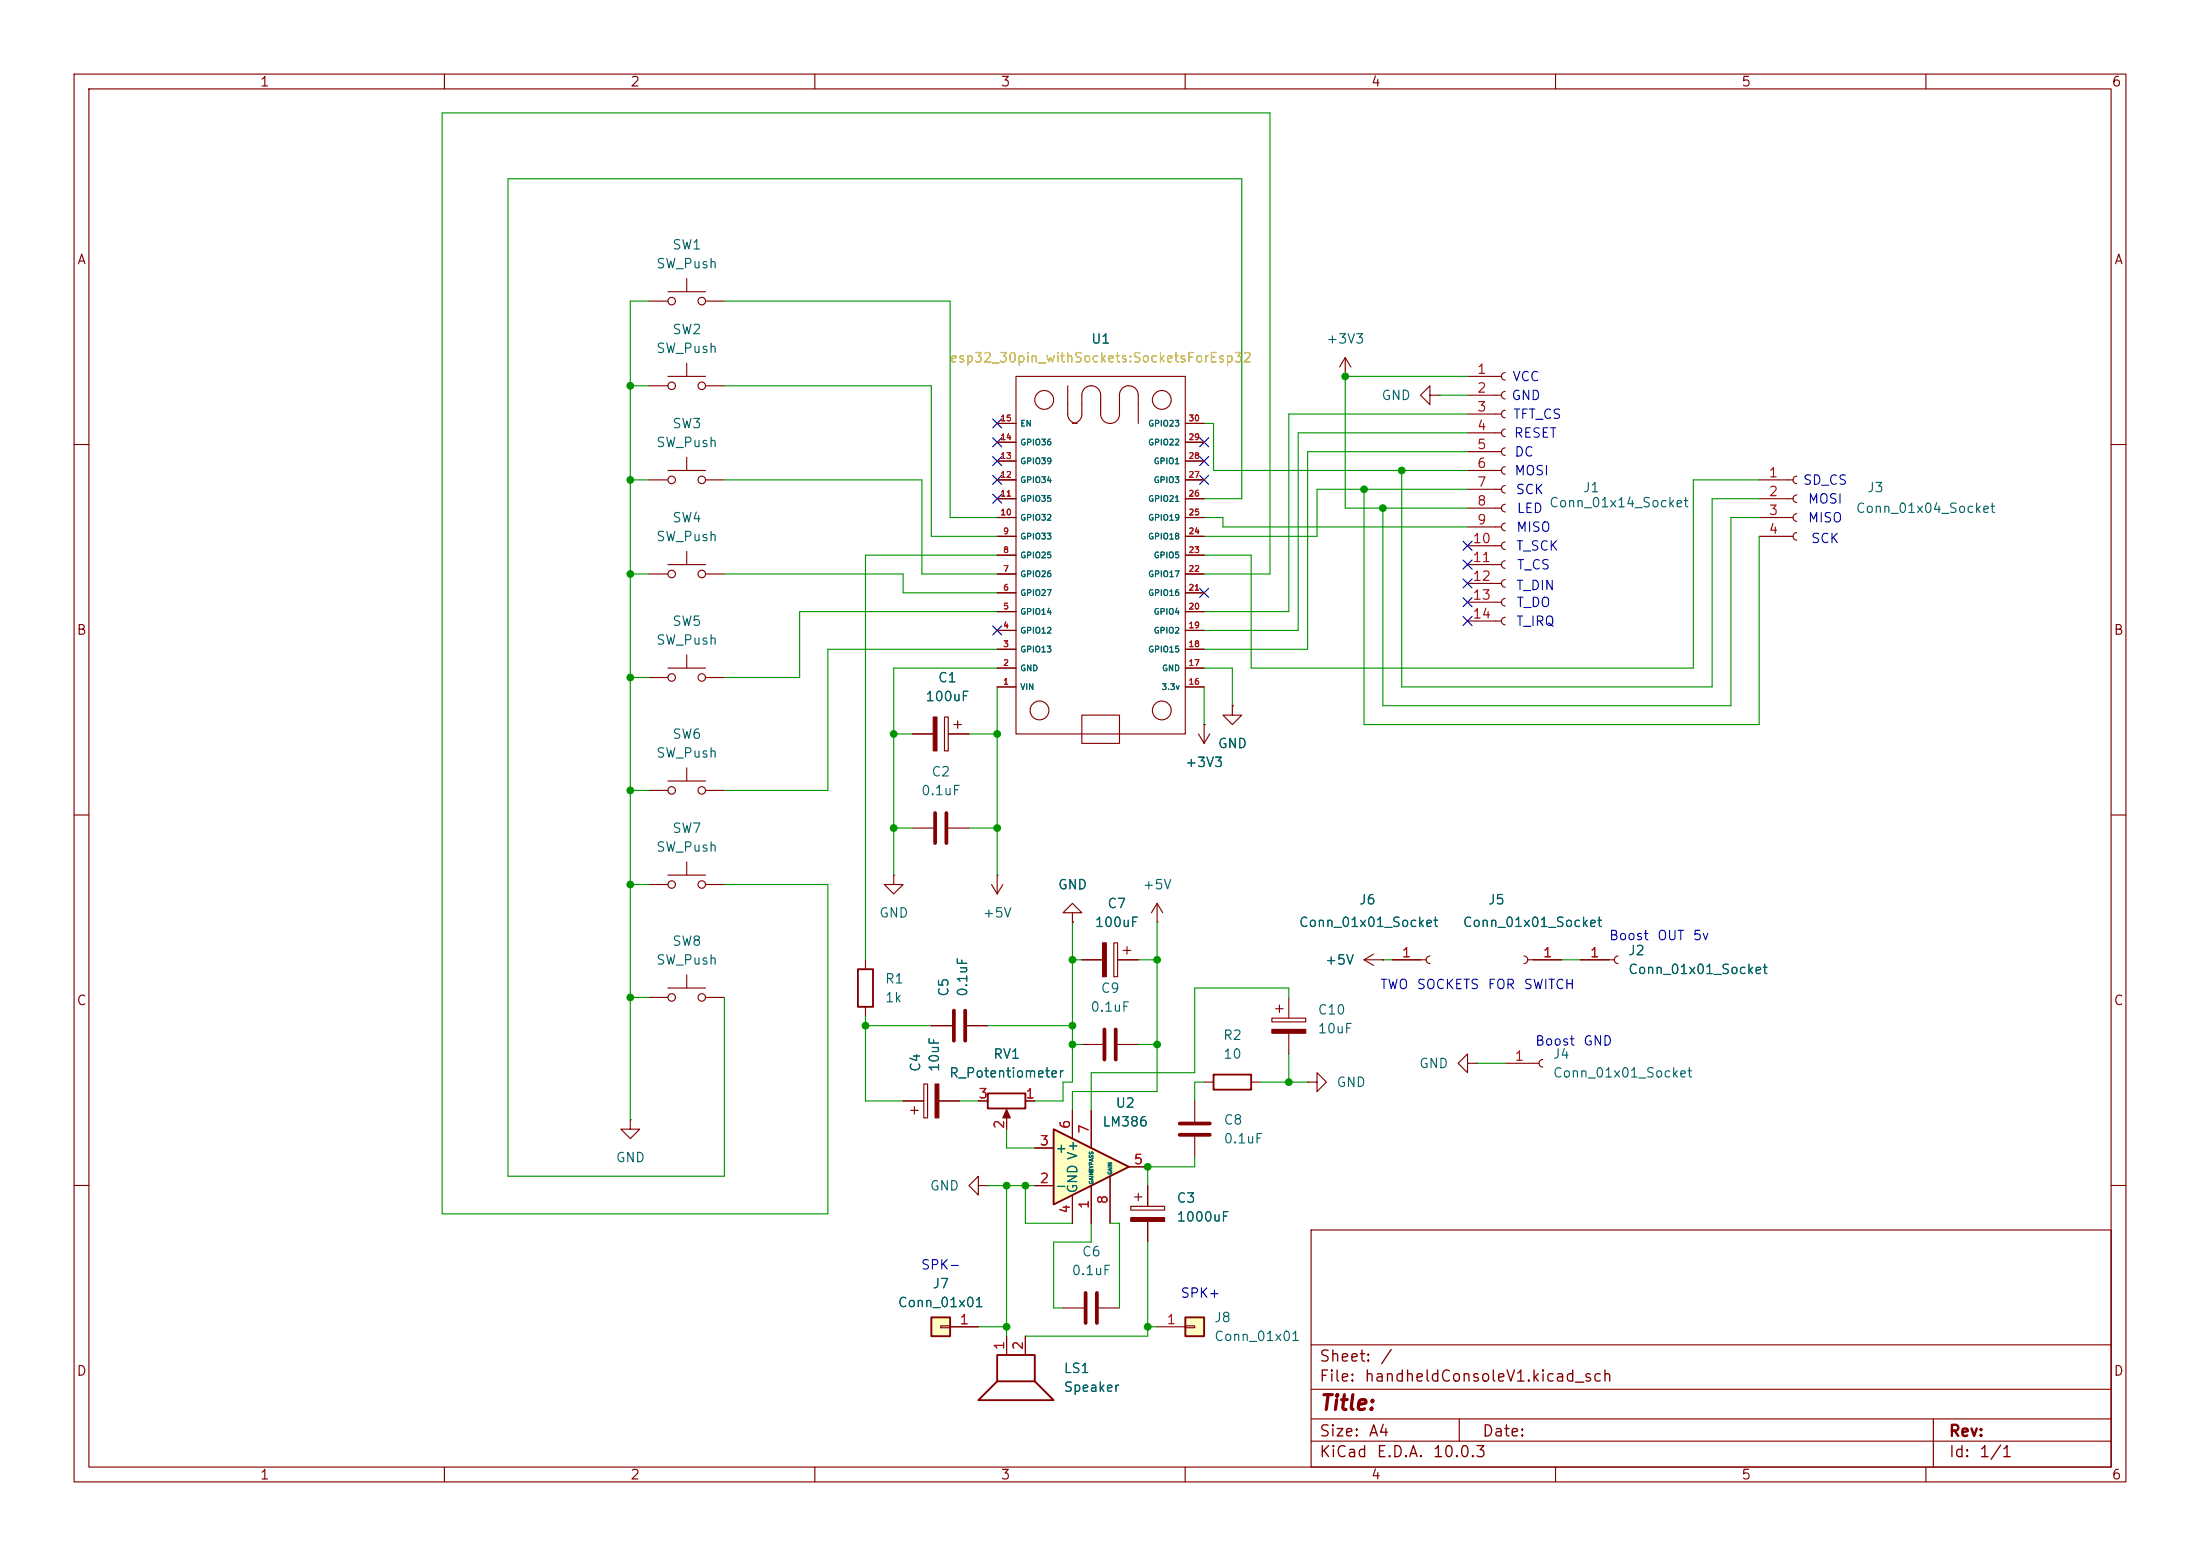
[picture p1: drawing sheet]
<svg xmlns="http://www.w3.org/2000/svg" width="297mm" height="210mm" viewBox="0 0 297 210" stroke-linecap="round" stroke-linejoin="round" font-family="sans-serif">
<g fill="none" stroke="#840000" stroke-width=".15">
<path d="M10 10h277v190h-277zM12 12h273v186h-273zM60 10v2M110 10v2M160 10v2M210 10v2M260 10v2M90.2 39.4h5M92.7 37.6v1.8M87.6 40.6h2.6M95.2 40.6h2.6M134.6 59.7h2.6"/>
<path d="M134.6 57.2h2.6M137.2 50.8h22.8v48.3h-22.8zM144.1 52.1v3.8a1.27 1.27 0 0 0 1.3 1.3M146.1 55.9a1.28 1.28 0 0 1-1.3 1.3M152.4 52.1a1.28 1.28 0 0 0-1.3 1.2v2.6a1.27 1.27 0 0 1-1.2 1.3 1.27 1.27 0 0 1-1.3-1.3v-2.6a1.27 1.27 0 0 0-1.3-1.2 1.27 1.27 0 0 0-1.3 1.2v2.6M152.4 52.1a1.27 1.27 0 0 1 1.3 1.2v3.9M160 59.7h2.6M160 57.2h2.6M10 60h2M134.6 77.5h2.6M134.6 74.9h2.6M134.6 72.4h2.6"/>
<path d="M134.6 69.9h2.6M134.6 67.3h2.6M134.6 64.8h2.6M134.6 62.2h2.6M160 77.5h2.6M160 74.9h2.6M160 72.4h2.6M160 69.9h2.6M160 67.3h2.6M160 64.8h2.6M160 62.2h2.6M285 60h2"/>
<path d="M123.2 99.1h2.8M127.5 96.8h.5v4.5h-.5zM128 99.1h2.8M128.8 97.8h1M129.3 97.3v1M134.6 92.7h2.6M134.6 90.2h2.6M134.6 87.6h2.6M134.6 85.1h2.6M134.6 82.6h2.6M134.6 80h2.6M146 96.5h5.1v3.8h-5.1z"/>
<path d="M160 92.7h2.6M160 90.2h2.6M160 87.6h2.6M160 85.1h2.6M160 82.6h2.6M160 80h2.6M10 110h2M120.6 118.1v1.3h1.3l-1.3 1.3-1.2-1.3h1.2M120.6 118.1h.1M133.9 119.4l.7 1.3M134.6 118.1h.1M134.6 118.1v2.6"/>
<path d="M135.4 119.4l-.8 1.3M285 110h2M10 160h2M177 166h108v32h-108zM285 160h2M60 198v2M110 198v2M160 198v2M177 194.5h108M177 191.5h108M177 187.5h108M177 181.5h108"/>
<path d="M197 191.5v3M210 198v2M260 198v2M261 191.5v6.5"/>
<circle cx="90.7" cy="40.6" r=".51"/>
<circle cx="94.7" cy="40.6" r=".51"/>
<circle cx="141" cy="54" r="1.27"/>
<circle cx="156.8" cy="54" r="1.27"/>
<circle cx="140.3" cy="95.9" r="1.27"/>
<circle cx="156.8" cy="95.9" r="1.27"/>
</g>
<path d="M126 96.8h.5v4.5h-.5z" fill="#840000" stroke="#840000" stroke-width=".15"/>
<path d="M160 177.8h2.6v2.5h-2.6z" fill="#ffffc2"/>
<path d="M115.8 130.8h2.1v5.1h-2.1zM160 177.8h2.6v2.5h-2.6z" fill="none" stroke="#840000" stroke-width=".25"/>
<g fill="none" stroke="#840000" stroke-width=".15">
<path d="M87.6 52.1h2.6M90.2 50.8h5M92.7 49v1.8M95.2 52.1h2.6M161.8 99.1l.8 1.2M162.6 97.8h.1M162.6 97.8v2.5M163.3 99.1l-.7 1.2M123.2 111.8h2.8M128 111.8h2.8M116.8 129.5v1.3M116.8 135.9v1.3"/>
<path d="M125.7 138.4h2.8M130.6 138.4h2.7M156.2 124.5h.1M156.2 121.9l-.8 1.3M156.2 121.9l.8 1.3M156.2 121.9v2.6M121.9 148.6h2.8M122.9 149.9h1.1M123.4 149.4v1M124.7 146.3h.5v4.6h-.5zM126.7 148.6h2.8M132.1 160v-1.2l-1.3 1.2 1.3 1.3v-1.3h1.2"/>
<path d="M133.3 160h.1M152.7 162.8h4.5v.5h-4.5zM153.2 161.5h1M153.7 161v1.1M154.9 160v2.8M154.9 164.8v2.8M156.2 179.1h3.8M160 178.9h1.3v.3h-1.3z"/>
<circle cx="90.7" cy="52.1" r=".51"/>
<circle cx="94.7" cy="52.1" r=".51"/>
</g>
<path d="M126.2 109.7v4.1M127.8 109.7v4.1M128.8 136.4v4.1M130.3 136.4v4.1" fill="none" stroke="#840000" stroke-width=".51"/>
<g fill="#840000" stroke="#840000" stroke-width=".15">
<path d="M126.2 146.3h.5v4.6h-.5z"/>
<path d="M152.7 164.3h4.5v.5h-4.5z"/>
</g>
<path d="M125.7 177.8h2.6v2.5h-2.6z" fill="#ffffc2"/>
<path d="M133.3 147.6h5.1v2h-5.1zM125.7 177.8h2.6v2.5h-2.6z" fill="none" stroke="#840000" stroke-width=".25"/>
<g fill="none" stroke="#840000" stroke-width=".15">
<path d="M87.6 77.5h2.6M87.6 64.8h2.6M90.2 76.2h5M90.2 63.5h5M92.7 61.7v1.8M92.7 74.4v1.8M95.2 77.5h2.6M95.2 64.8h2.6M87.6 134.6h2.6M90.2 133.4h5M92.7 131.6v1.8M95.2 134.6h2.6"/>
<path d="M146 129.5h2.8M150.4 127.3h.5v4.5h-.5zM150.9 129.5h2.8M151.6 128.3h1.1M152.1 127.8v1M132.1 148.6h1.2M135.9 150.1v2.3M138.4 148.6h1.3M127 178.9h1.3v.3h-1.3zM128.3 179.1h3.8M143.5 176.5h2.8M148.3 176.5h2.8"/>
<circle cx="90.7" cy="64.8" r=".51"/>
<circle cx="90.7" cy="77.5" r=".51"/>
<circle cx="94.7" cy="77.5" r=".51"/>
<circle cx="94.7" cy="64.8" r=".51"/>
<circle cx="90.7" cy="134.6" r=".51"/>
<circle cx="94.7" cy="134.6" r=".51"/>
</g>
<g fill="#840000" stroke="#840000" stroke-width=".15">
<path d="M148.8 127.3h.6v4.5h-.6z"/>
<path d="M135.9 149.7l.5 1.2h-1z"/>
</g>
<path d="M146.6 174.5v4.1M148.1 174.5v4.1" fill="none" stroke="#840000" stroke-width=".51"/>
<path d="M142.2 152.4l10.2 5.1-10.2 5.1z" fill="#ffffc2"/>
<path d="M142.2 152.4l10.2 5.1-10.2 5.1zM163.8 145h5.1v2.1h-5.1zM134.6 182.9h5.1v3.5h-5.1zM134.6 186.4l-2.5 2.6h10.1l-2.5-2.6" fill="none" stroke="#840000" stroke-width=".25"/>
<g fill="none" stroke="#840000" stroke-width=".15">
<path d="M134.6 59.7h2.6M134.6 57.2h2.6M160 59.7h2.6M160 57.2h2.6M181.6 50.8h.1M181.6 48.3l-.8 1.2M181.6 48.3l.8 1.2M181.6 48.3v2.5M193 53.3v-1.2l-1.2 1.2 1.2 1.3v-1.3h1.3M194.3 53.3h.1M198.1 50.8h4.6M198.1 53.3h4.6"/>
<path d="M198.1 55.9h4.6M198.1 58.4h4.6M203.2 50.3a.51 .51 0 0 0-.5 .5 .51 .51 0 0 0 .5 .5M203.2 52.8a.51 .51 0 0 0-.5 .5 .51 .51 0 0 0 .5 .5M203.2 55.4a.51 .51 0 0 0-.5 .5 .51 .51 0 0 0 .5 .5M203.2 57.9a.51 .51 0 0 0-.5 .5 .51 .51 0 0 0 .5 .5M134.6 64.8h2.6M134.6 67.3h2.6M134.6 69.9h2.6M134.6 72.4h2.6M134.6 77.5h2.6M134.6 74.9h2.6"/>
<path d="M134.6 62.2h2.6M160 64.8h2.6M160 67.3h2.6M160 69.9h2.6M160 72.4h2.6M160 77.5h2.6M160 74.9h2.6M160 62.2h2.6M198.1 61h4.6M198.1 63.5h4.6M198.1 66h4.6M198.1 68.6h4.6"/>
<path d="M198.1 71.1h4.6M198.1 73.7h4.6M198.1 76.2h4.6M198.1 78.7h4.6M203.2 60.5a.51 .51 0 0 0-.5 .5 .51 .51 0 0 0 .5 .5M203.2 63a.51 .51 0 0 0-.5 .5 .51 .51 0 0 0 .5 .5M203.2 65.5a.51 .51 0 0 0-.5 .5 .51 .51 0 0 0 .5 .5M203.2 68.1a.51 .51 0 0 0-.5 .5 .51 .51 0 0 0 .5 .5M203.2 70.6a.51 .51 0 0 0-.5 .5 .51 .51 0 0 0 .5 .5M203.2 73.2a.51 .51 0 0 0-.5 .5 .51 .51 0 0 0 .5 .5M203.2 75.7a.51 .51 0 0 0-.5 .5 .51 .51 0 0 0 .5 .5M203.2 78.2a.51 .51 0 0 0-.5 .5 .51 .51 0 0 0 .5 .5"/>
<path d="M237.5 64.8h4.6M237.5 67.3h4.6M237.5 69.9h4.6M237.5 72.4h4.6M242.6 64.3a.51 .51 0 0 0-.5 .5 .51 .51 0 0 0 .5 .5M242.6 66.8a.51 .51 0 0 0-.5 .5 .51 .51 0 0 0 .5 .5M242.6 69.3a.51 .51 0 0 0-.5 .6 .51 .51 0 0 0 .5 .5M242.6 71.9a.51 .51 0 0 0-.5 .5 .51 .51 0 0 0 .5 .5M87.6 91.4h2.6M90.2 90.2h5M92.7 88.4v1.8M95.2 91.4h2.6"/>
<path d="M123.2 99.1h2.8M128 99.1h2.8M134.6 90.2h2.6M134.6 92.7h2.6M134.6 87.6h2.6M134.6 85.1h2.6M134.6 82.6h2.6M134.6 80h2.6M160 90.2h2.6M160 92.7h2.6M160 87.6h2.6M160 85.1h2.6"/>
<path d="M160 82.6h2.6M160 80h2.6M162.6 97.8h.1M166.4 95.3v1.2h1.2l-1.2 1.3-1.3-1.3h1.3M166.4 95.3h.1M198.1 81.3h4.6M198.1 83.8h4.6M203.2 80.8a.51 .51 0 0 0-.5 .5 .51 .51 0 0 0 .5 .5M203.2 83.3a.51 .51 0 0 0-.5 .5 .51 .51 0 0 0 .5 .5M87.6 106.7h2.6M87.6 119.4h2.6M90.2 105.4h5"/>
<path d="M90.2 118.1h5M92.7 103.6v1.8M92.7 116.3v1.8M95.2 106.7h2.6M95.2 119.4h2.6M125.7 138.4h2.8M130.6 138.4h2.7M144.8 123.2h-1.3l1.3-1.3 1.2 1.3h-1.2v1.3M144.8 124.5h.1M146 129.5h2.8M150.9 129.5h2.8M171.7 137.4h4.6v.5h-4.6z"/>
<path d="M172.2 136.1h1M172.7 135.6v1.1M174 134.6v2.8M174 139.4v2.8M184.1 129.5h2.6M184.1 129.5l1.3 .8M185.4 128.8l-1.3 .7M186.7 129.5h.1M188 129.5h4.5M193 129a.51 .51 0 0 0-.5 .5 .51 .51 0 0 0 .5 .5M205.7 129a.51 .51 0 0 1 .5 .5 .51 .51 0 0 1-.5 .5M206.2 129.5h4.6"/>
<path d="M213.4 129.5h4.5M218.4 129a.51 .51 0 0 0-.5 .5 .51 .51 0 0 0 .5 .5M85.1 151.1v1.3h1.3l-1.3 1.3-1.3-1.3h1.3M85.1 151.1h.1M121.9 148.6h2.8M126.7 148.6h2.8M132.1 148.6h1.2M135.9 151.1v1.3M138.4 148.6h1.3M139.7 154.9h2.5M144.8 149.9v3.8M146 141h2.8"/>
<path d="M147.3 149.9v5M149.9 158.8v6.3M150.9 141h2.8M152.4 157.5h2.5M161.3 148.6v2.8M161.3 153.4v2.8M162.6 146.1h1.2M168.9 146.1h1.3M176.5 146.1h1.3v-1.3l1.3 1.3-1.3 1.2v-1.2M176.5 146.1h.1M198.1 143.5v-1.3l-1.3 1.3 1.3 1.3v-1.3h1.3M199.4 143.5h.1"/>
<path d="M203.2 143.5h4.6M208.3 143a.51 .51 0 0 0-.5 .5 .51 .51 0 0 0 .5 .5M128.3 179.1h3.8M139.7 160h2.5M144.8 161.3v3.8M147.3 160v5.1M154.9 160v2.8M154.9 164.8v2.8M135.9 180.3v2.6M138.4 180.3v2.6"/>
<circle cx="90.7" cy="91.4" r=".51"/>
<circle cx="94.7" cy="91.4" r=".51"/>
<circle cx="90.7" cy="119.4" r=".51"/>
<circle cx="90.7" cy="106.7" r=".51"/>
<circle cx="94.7" cy="119.4" r=".51"/>
<circle cx="94.7" cy="106.7" r=".51"/>
</g>
<path d="M149.1 138.9v4.1M150.6 138.9v4.1M159.3 151.6h4M159.3 153.2h4" fill="none" stroke="#840000" stroke-width=".51"/>
<path d="M171.7 138.9h4.6v.5h-4.6z" fill="#840000" stroke="#840000" stroke-width=".15"/>
<g fill="none" stroke="#009600" stroke-width=".15">
<path d="M85.1 52.1h2.5M87.6 40.6h-2.5v110.5M97.8 52.1h27.9v20.3h8.9M97.8 40.6h30.5v29.3h6.3M162.6 57.2h1.2v6.3h34.3M194.3 53.3h3.8M198.1 55.9h-24.1v26.7h-11.4M198.1 58.4h-22.8v26.7h-12.7M198.1 50.8h-16.5v17.8h16.5M85.1 77.5h2.5M85.1 64.8h2.5M97.8 77.5h24.1v2.5h12.7"/>
<path d="M97.8 64.8h26.7v12.7h10.1M134.6 74.9h-17.8v54.6M162.6 77.5h8.8v-62.3h-111.7v148.6h52.1v-44.4h-14M162.6 67.3h5v-43.2h-99v134.7h29.2v-24.2M162.6 69.9h2.5v1.2h33M184.1 66v31.8h53.4v-25.4M186.7 68.6v26.7h47v-25.4h3.8M189.2 63.5v29.2h41.9v-25.4h6.4M198.1 66h-20.3v6.4h-15.2M198.1 61h-21.6v26.6h-13.9M237.5 64.8h-8.9v25.4h-59.7v-15.3h-6.3M85.1 91.4h2.5"/>
<path d="M120.6 99.1h2.6M130.8 99.1h3.8M134.6 87.6h-22.8v19.1h-14M134.6 92.7v25.4M134.6 82.6h-26.7v8.8h-10.1M134.6 90.2h-14v27.9M162.6 90.2h3.8v5.1M162.6 92.7v5.1M85.1 106.7h2.5M85.1 119.4h2.5M120.6 111.8h2.6M130.8 111.8h3.8"/>
<path d="M85.1 134.6h2.5M116.8 137.2v11.4h5.1M116.8 138.4h8.9M133.3 138.4h11.5M144.8 124.5v21.6h-1.3v2.5h-3.8M144.8 129.5h1.2M153.7 129.5h2.5M156.2 124.5v22.8h-11.4v2.6M174 134.6v-1.2h-12.7v11.4h-14v5.1M186.7 129.5h1.3M210.8 129.5h2.6M129.5 148.6h2.6"/>
<path d="M135.9 152.4v2.5h3.8M144.8 141h1.2M153.7 141h2.5M161.3 156.2v1.3h-6.4v2.5M162.6 146.1h-1.3v2.5M170.2 146.1h6.3M174 142.2v3.9M199.4 143.5h3.8M132.1 179.1h3.8M133.3 160h6.4M135.9 160v20.3M138.4 160v5.1h6.4"/>
<path d="M147.3 165.1v2.5h-5.1v8.9h1.3M149.9 165.1h1.2v11.4M154.9 179.1h1.3M154.9 167.6v12.7h-16.5"/>
</g>
<g fill="none" stroke="#000084" stroke-width=".15">
<path d="M134 59.1l1.2 1.2M134 56.5l1.2 1.3M135.2 59.1l-1.2 1.2M135.2 56.5l-1.2 1.3M162 59.1l1.2 1.2M163.2 59.1l-1.2 1.2M134 64.2l1.2 1.2M134 61.6l1.2 1.2M134 66.7l1.2 1.2M135.2 64.2l-1.2 1.2M135.2 61.6l-1.2 1.2M135.2 66.7l-1.2 1.2"/>
<path d="M162 79.4l1.2 1.2M162 61.6l1.2 1.2M162 64.2l1.2 1.2M163.2 79.4l-1.2 1.2M163.2 61.6l-1.2 1.2M163.2 64.2l-1.2 1.2M197.5 73.1l1.2 1.2M197.5 78.1l1.2 1.2M197.5 75.6l1.2 1.2M198.7 73.1l-1.2 1.2M198.7 78.1l-1.2 1.2M198.7 75.6l-1.2 1.2"/>
<path d="M134 84.5l1.2 1.2M135.2 84.5l-1.2 1.2M197.5 83.2l1.2 1.2M197.5 80.7l1.2 1.2M198.7 83.2l-1.2 1.2M198.7 80.7l-1.2 1.2"/>
</g>
<g fill="#009600" stroke="#009600" stroke-width=".14">
<circle cx="120.6" cy="111.8" r=".46"/>
<circle cx="116.8" cy="138.4" r=".46"/>
<circle cx="134.6" cy="99.1" r=".46"/>
<circle cx="120.6" cy="99.1" r=".46"/>
<circle cx="134.6" cy="111.8" r=".46"/>
<circle cx="85.1" cy="91.4" r=".46"/>
<circle cx="85.1" cy="52.1" r=".46"/>
<circle cx="85.1" cy="77.5" r=".46"/>
<circle cx="85.1" cy="64.8" r=".46"/>
<circle cx="85.1" cy="134.6" r=".46"/>
<circle cx="85.1" cy="119.4" r=".46"/>
<circle cx="85.1" cy="106.7" r=".46"/>
<circle cx="138.4" cy="160" r=".46"/>
<circle cx="135.9" cy="160" r=".46"/>
<circle cx="154.9" cy="179.1" r=".46"/>
<circle cx="135.9" cy="179.1" r=".46"/>
<circle cx="154.9" cy="157.5" r=".46"/>
<circle cx="144.8" cy="129.5" r=".46"/>
<circle cx="144.8" cy="138.4" r=".46"/>
<circle cx="144.8" cy="141" r=".46"/>
<circle cx="156.2" cy="129.5" r=".46"/>
<circle cx="156.2" cy="141" r=".46"/>
<circle cx="174" cy="146.1" r=".46"/>
<circle cx="189.2" cy="63.5" r=".46"/>
<circle cx="181.6" cy="50.8" r=".46"/>
<circle cx="186.7" cy="68.6" r=".46"/>
<circle cx="184.1" cy="66" r=".46"/>
</g>
<text font-size="2" fill="#840000" x="178" y="190.8">Title:</text>
<g font-size="1.5" fill="#840000">
<text x="178" y="184.2">Sheet:</text>
<text x="186.2" y="184.2">/</text>
<text x="178" y="186.9">File:</text>
<text x="184.1" y="186.9">handheldConsoleV1.kicad_sch</text>
<text x="178" y="197.1">KiCad</text>
<text x="178" y="194.3">Size:</text>
<text x="184.7" y="194.3">A4</text>
<text x="185.7" y="197.1">E.D.A.</text>
<text x="193.3" y="197.1">10.0.3</text>
<text x="200" y="194.3">Date:</text>
<text x="263" y="194.3">Rev:</text>
<text x="263" y="197.1">Id:</text>
<text x="267.1" y="197.1">1/1</text>
</g>
<g font-size="1.3" fill="#840000">
<text x="35" y="12">1</text>
<text x="85" y="12">2</text>
<text x="135" y="12">3</text>
<text x="185" y="12">4</text>
<text x="235" y="12">5</text>
<text x="285" y="12">6</text>
<text x="10.3" y="36">A</text>
<text x="285.3" y="36">A</text>
<text x="10.3" y="86">B</text>
<text x="285.3" y="86">B</text>
<text x="10.3" y="136">C</text>
<text x="285.3" y="136">C</text>
<text x="10.3" y="186">D</text>
<text x="285.3" y="186">D</text>
<text x="35" y="200">1</text>
<text x="85" y="200">2</text>
<text x="135" y="200">3</text>
<text x="185" y="200">4</text>
<text x="235" y="200">5</text>
<text x="285" y="200">6</text>
</g>
<g font-size="1.3" fill="#006464">
<text x="90.7" y="34">SW1</text>
<text x="88.5" y="36.5">SW_Push</text>
<text x="88.5" y="48">SW_Push</text>
<text x="90.7" y="45.4">SW2</text>
<text x="147.2" y="46.7">U1</text>
<text x="179" y="46.7">+3V3</text>
<text x="90.7" y="58.1">SW3</text>
<text x="186.4" y="54.3">GND</text>
<text x="88.5" y="60.7">SW_Push</text>
<text x="90.7" y="70.8">SW4</text>
<text x="209.1" y="68.8">Conn_01x14_Socket</text>
<text x="213.6" y="66.8">J1</text>
<text x="250.5" y="69.6">Conn_01x04_Socket</text>
<text x="252" y="66.8">J3</text>
<text x="88.5" y="73.4">SW_Push</text>
<text x="88.5" y="87.3">SW_Push</text>
<text x="90.7" y="84.8">SW5</text>
<text x="124.9" y="95">100uF</text>
<text x="126.5" y="92.4">C1</text>
<text x="90.7" y="100">SW6</text>
<text x="164.3" y="101.3">GND</text>
<text x="88.5" y="102.6">SW_Push</text>
<text x="124.3" y="107.7">0.1uF</text>
<text x="125.7" y="105.1">C2</text>
<text x="159.9" y="103.8">+3V3</text>
<text x="90.7" y="112.7">SW7</text>
<text x="88.5" y="115.3">SW_Push</text>
<text x="118.6" y="124.2">GND</text>
<text x="132.6" y="124.2">+5V</text>
<text x="142.7" y="120.4">GND</text>
<text x="147.7" y="125.4">100uF</text>
<text x="149.4" y="122.9">C7</text>
<text x="154.2" y="120.4">+5V</text>
<text x="175.3" y="125.4">Conn_01x01_Socket</text>
<text x="183.4" y="122.4">J6</text>
<text x="197.4" y="125.4">Conn_01x01_Socket</text>
<text x="200.8" y="122.4">J5</text>
<text x="88.5" y="130.5">SW_Push</text>
<text x="90.7" y="128">SW8</text>
<text x="178.8" y="130.5">+5V</text>
<text x="219.7" y="129.2">J2</text>
<text x="219.7" y="131.8">Conn_01x01_Socket</text>
<text x="119.4" y="133.1">R1</text>
<text x="119.4" y="135.6">1k</text>
<text x="128.4" y="134.6" transform="rotate(-90 128.4 134.6)">C5</text>
<text x="130.9" y="134.6" transform="rotate(-90 130.9 134.6)">0.1uF</text>
<text x="147.1" y="136.9">0.1uF</text>
<text x="148.5" y="134.3">C9</text>
<text x="177.8" y="137.2">C10</text>
<text x="134" y="143.2">RV1</text>
<text x="165" y="140.7">R2</text>
<text x="165.1" y="143.2">10</text>
<text x="177.8" y="139.8">10uF</text>
<text x="209.6" y="143.2">J4</text>
<text x="124.5" y="144.8" transform="rotate(-90 124.5 144.8)">C4</text>
<text x="127.1" y="144.8" transform="rotate(-90 127.1 144.8)">10uF</text>
<text x="128" y="145.8">R_Potentiometer</text>
<text x="150.5" y="149.8">U2</text>
<text x="180.3" y="147">GND</text>
<text x="191.5" y="144.5">GND</text>
<text x="209.6" y="145.8">Conn_01x01_Socket</text>
<text x="142.4" y="155.9">+</text>
<text x="148.7" y="152.4">LM386</text>
<text x="165.1" y="152.1">C8</text>
<text x="165.1" y="154.6">0.1uF</text>
<text x="83.1" y="157.2">GND</text>
<text x="125.5" y="161">GND</text>
<text x="142.4" y="161">-</text>
<text x="145.8" y="161.2" transform="rotate(-90 145.8 161.2)">GND V+</text>
<text x="158.8" y="162.6">C3</text>
<text x="158.8" y="165.2">1000uF</text>
<text x="144.6" y="172.4">0.1uF</text>
<text x="146" y="169.9">C6</text>
<text x="121.1" y="176.7">Conn_01x01</text>
<text x="125.8" y="174.2">J7</text>
<text x="163.8" y="178.8">J8</text>
<text x="143.5" y="185.6">LS1</text>
<text x="163.8" y="181.3">Conn_01x01</text>
<text x="143.5" y="188.2">Speaker</text>
</g>
<text font-size="1.3" fill="#c2c200" x="128.1" y="49.2">esp32_30pin_withSockets:SocketsForEsp32</text>
<g font-size="1.3" fill="#a90000">
<text x="199.3" y="50.8">1</text>
<text x="199.3" y="53.3">2</text>
<text x="199.3" y="55.9">3</text>
<text x="199.3" y="58.4">4</text>
<text x="199.3" y="60.9">5</text>
<text x="199.3" y="63.5">6</text>
<text x="238.7" y="64.7">1</text>
<text x="199.3" y="66">7</text>
<text x="199.3" y="68.6">8</text>
<text x="199.3" y="71.1">9</text>
<text x="238.7" y="67.3">2</text>
<text x="238.7" y="69.8">3</text>
<text x="198.7" y="73.6">10</text>
<text x="198.7" y="76.2">11</text>
<text x="238.7" y="72.4">4</text>
<text x="198.7" y="78.7">12</text>
<text x="198.7" y="81.3">13</text>
<text x="198.7" y="83.8">14</text>
<text x="189.2" y="129.5">1</text>
<text x="208.2" y="129.5">1</text>
<text x="214.6" y="129.5">1</text>
<text x="204.4" y="143.5">1</text>
<text x="132" y="148.6">3</text>
<text x="138.4" y="148.6">1</text>
<text x="135.9" y="152.5" transform="rotate(-90 135.9 152.5)">2</text>
<text x="140.3" y="154.9">3</text>
<text x="144.8" y="152.5" transform="rotate(-90 144.8 152.5)">6</text>
<text x="147.3" y="153.1" transform="rotate(-90 147.3 153.1)">7</text>
<text x="140.3" y="160">2</text>
<text x="153" y="157.5">5</text>
<text x="144.8" y="163.9" transform="rotate(-90 144.8 163.9)">4</text>
<text x="147.3" y="163.3" transform="rotate(-90 147.3 163.3)">1</text>
<text x="149.8" y="162.6" transform="rotate(-90 149.8 162.6)">8</text>
<text x="129.5" y="179">1</text>
<text x="157.4" y="179">1</text>
<text x="135.9" y="182.3" transform="rotate(-90 135.9 182.3)">1</text>
<text x="138.4" y="182.3" transform="rotate(-90 138.4 182.3)">2</text>
</g>
<g font-size="1.3" fill="#0000c2">
<text x="204.1" y="51.8">VCC</text>
<text x="204" y="54.3">GND</text>
<text x="204.2" y="56.9">TFT_CS</text>
<text x="204.3" y="59.4">RESET</text>
<text x="204.4" y="64.5">MOSI</text>
<text x="204.4" y="61.9">DC</text>
<text x="243.3" y="65.7">SD_CS</text>
<text x="204.5" y="67">SCK</text>
<text x="204.7" y="69.6">LED</text>
<text x="244" y="70.8">MISO</text>
<text x="244" y="68.3">MOSI</text>
<text x="204.6" y="74.6">T_SCK</text>
<text x="204.6" y="72.1">MISO</text>
<text x="204.7" y="77.2">T_CS</text>
<text x="244.4" y="73.6">SCK</text>
<text x="204.6" y="80">T_DIN</text>
<text x="204.6" y="82.3">T_DO</text>
<text x="204.6" y="84.8">T_IRQ</text>
<text x="217.1" y="127.2">Boost</text>
<text x="223.6" y="127.2">OUT</text>
<text x="228.4" y="127.2">5v</text>
<text x="186.2" y="133.8">TWO</text>
<text x="191.2" y="133.8">SOCKETS</text>
<text x="200.7" y="133.8">FOR</text>
<text x="205.6" y="133.8">SWITCH</text>
<text x="207.2" y="141.4">Boost</text>
<text x="213.7" y="141.4">GND</text>
<text x="124.2" y="171.7">SPK-</text>
<text x="159.3" y="175.5">SPK+</text>
</g>
<g font-size=".8" fill="#a90000">
<text x="135" y="59.6">14</text>
<text x="135" y="57">15</text>
<text x="160.4" y="59.6">29</text>
<text x="160.4" y="57">30</text>
<text x="135" y="64.7">12</text>
<text x="135" y="62.1">13</text>
<text x="160.4" y="64.7">27</text>
<text x="160.4" y="62.1">28</text>
<text x="135" y="69.7">10</text>
<text x="135" y="67.2">11</text>
<text x="160.4" y="69.7">25</text>
<text x="160.4" y="67.2">26</text>
<text x="135.4" y="77.4">7</text>
<text x="135.4" y="74.8">8</text>
<text x="135.4" y="72.3">9</text>
<text x="160.4" y="77.4">22</text>
<text x="160.4" y="74.8">23</text>
<text x="160.4" y="72.3">24</text>
<text x="135.4" y="82.4">5</text>
<text x="135.4" y="79.9">6</text>
<text x="160.4" y="82.4">20</text>
<text x="160.4" y="79.9">21</text>
<text x="135.4" y="87.5">3</text>
<text x="135.4" y="85">4</text>
<text x="160.4" y="87.5">18</text>
<text x="160.4" y="85">19</text>
<text x="135.4" y="92.6">1</text>
<text x="135.4" y="90.1">2</text>
<text x="160.4" y="92.6">16</text>
<text x="160.4" y="90.1">17</text>
</g>
<g font-size=".8" fill="#006464">
<text x="137.7" y="57.8">EN</text>
<text x="154.9" y="57.8">GPIO23</text>
<text x="137.7" y="65.4">GPIO34</text>
<text x="137.7" y="62.8">GPIO39</text>
<text x="137.7" y="60.3">GPIO36</text>
<text x="154.9" y="60.3">GPIO22</text>
<text x="155.7" y="65.4">GPIO3</text>
<text x="155.7" y="62.8">GPIO1</text>
<text x="137.7" y="70.5">GPIO32</text>
<text x="137.7" y="67.9">GPIO35</text>
<text x="154.9" y="70.5">GPIO19</text>
<text x="154.9" y="67.9">GPIO21</text>
<text x="137.7" y="75.5">GPIO25</text>
<text x="137.7" y="73">GPIO33</text>
<text x="154.9" y="73">GPIO18</text>
<text x="155.7" y="75.5">GPIO5</text>
<text x="137.7" y="83.2">GPIO14</text>
<text x="137.7" y="80.6">GPIO27</text>
<text x="137.7" y="78.1">GPIO26</text>
<text x="154.9" y="80.6">GPIO16</text>
<text x="154.9" y="78.1">GPIO17</text>
<text x="155.7" y="83.2">GPIO4</text>
<text x="137.7" y="88.2">GPIO13</text>
<text x="137.7" y="85.7">GPIO12</text>
<text x="154.9" y="88.2">GPIO15</text>
<text x="155.7" y="85.7">GPIO2</text>
<text x="137.7" y="93.3">VIN</text>
<text x="137.7" y="90.8">GND</text>
<text x="156.7" y="93.3">3.3v</text>
<text x="156.8" y="90.8">GND</text>
</g>
<g font-size=".5" fill="#006464">
<text x="147.7" y="159.9" transform="rotate(-90 147.7 159.9)">GAINBYPASS</text>
<text x="150.2" y="158.6" transform="rotate(-90 150.2 158.6)">GAIN</text>
</g>
</svg>
